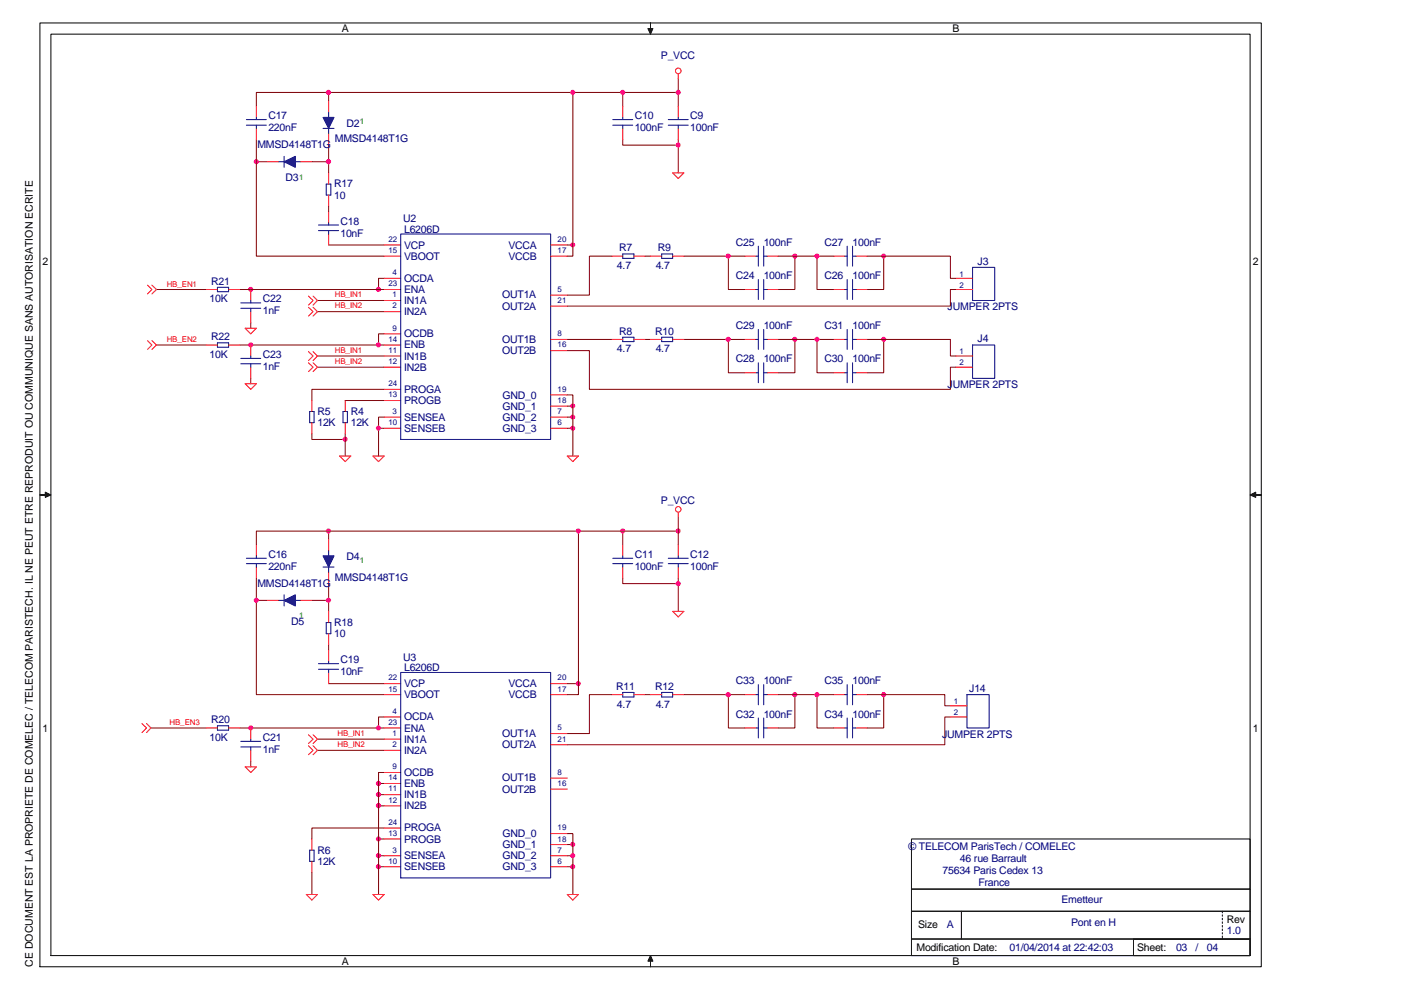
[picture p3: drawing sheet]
<svg xmlns="http://www.w3.org/2000/svg" width="297mm" height="210mm" viewBox="0 0 297 210" stroke-linecap="round" stroke-linejoin="round" font-family="sans-serif">
<path d="M132 29.6v1.2h11.8M143.8 29.6v7.1M67.3 75.5h14.1M67.3 77.9h14.1M67.3 63.7h14.1M67.3 66.1h14.1" fill="none" stroke="#800000" stroke-width=".21"/>
<circle cx="143.8" cy="30.8" r=".44" fill="#f0f"/>
<circle cx="143.8" cy="30.8" r=".44" fill="none" stroke="#f0f" stroke-width=".21"/>
<path d="M81.4 70.8h-1.1v2.4" fill="none" stroke="#800000" stroke-width=".21"/>
<circle cx="80.2" cy="73.1" r=".45" fill="#f0f"/>
<circle cx="80.2" cy="73.1" r=".45" fill="none" stroke="#f0f" stroke-width=".21"/>
<path d="M80.3 90.8h1.1M81.4 82.5h-15.3v2.4M81.4 88.4h-1.1v8.3" fill="none" stroke="#800000" stroke-width=".21"/>
<circle cx="80.2" cy="90.8" r=".45" fill="#f0f"/>
<circle cx="80.2" cy="90.8" r=".45" fill="none" stroke="#f0f" stroke-width=".21"/>
<path d="M136.7 54.3h1.2M136.7 72h1.2M66.1 92v1.2h7.1" fill="none" stroke="#800000" stroke-width=".21"/>
<circle cx="73.2" cy="93.1" r=".46" fill="#f0f"/>
<circle cx="73.2" cy="93.1" r=".46" fill="none" stroke="#f0f" stroke-width=".21"/>
<path d="M143.8 16.6v5.9M120.3 51.9h1.2M120.3 72h9.4M73.2 92v4.7M73.2 84.9h8.2" fill="none" stroke="#800000" stroke-width=".21"/>
<circle cx="121.4" cy="51.9" r=".45" fill="#f0f"/>
<circle cx="121.4" cy="51.9" r=".45" fill="none" stroke="#f0f" stroke-width=".21"/>
<path d="M143.8 19.6h-89.4v2.9" fill="none" stroke="#800000" stroke-width=".21"/>
<circle cx="143.8" cy="19.6" r=".44" fill="#f0f"/>
<circle cx="143.8" cy="19.6" r=".44" fill="none" stroke="#f0f" stroke-width=".21"/>
<path d="M132 19.6v2.9" fill="none" stroke="#800000" stroke-width=".21"/>
<circle cx="132" cy="19.6" r=".44" fill="#f0f"/>
<circle cx="132" cy="19.6" r=".44" fill="none" stroke="#f0f" stroke-width=".21"/>
<path d="M121.5 19.6v34.7h-1.2" fill="none" stroke="#800000" stroke-width=".21"/>
<circle cx="121.4" cy="19.6" r=".45" fill="#f0f"/>
<circle cx="121.4" cy="19.6" r=".45" fill="none" stroke="#f0f" stroke-width=".21"/>
<path d="M69.7 19.6v1.7M129.7 54.3h-4.7v8.3h-4.7" fill="none" stroke="#800000" stroke-width=".21"/>
<circle cx="69.6" cy="19.6" r=".46" fill="#f0f"/>
<circle cx="69.6" cy="19.6" r=".46" fill="none" stroke="#f0f" stroke-width=".21"/>
<path d="M54.4 34.3h2.3" fill="none" stroke="#800000" stroke-width=".21"/>
<circle cx="54.3" cy="34.3" r=".44" fill="#f0f"/>
<circle cx="54.3" cy="34.3" r=".44" fill="none" stroke="#f0f" stroke-width=".21"/>
<path d="M66.1 34.3h3.6M69.7 30.8v5.9" fill="none" stroke="#800000" stroke-width=".21"/>
<circle cx="69.6" cy="34.3" r=".46" fill="#f0f"/>
<circle cx="69.6" cy="34.3" r=".46" fill="none" stroke="#f0f" stroke-width=".21"/>
<path d="M81.4 59h-1.1v2.4M33.2 61.4h10.6M33.2 73.2h10.6" fill="none" stroke="#800000" stroke-width=".21"/>
<circle cx="80.2" cy="61.4" r=".45" fill="#f0f"/>
<circle cx="80.2" cy="61.4" r=".45" fill="none" stroke="#f0f" stroke-width=".21"/>
<path d="M120.3 86.1h1.2" fill="none" stroke="#800000" stroke-width=".21"/>
<circle cx="121.4" cy="86.1" r=".45" fill="#f0f"/>
<circle cx="121.4" cy="86.1" r=".45" fill="none" stroke="#f0f" stroke-width=".21"/>
<path d="M120.3 88.4h1.2" fill="none" stroke="#800000" stroke-width=".21"/>
<circle cx="121.4" cy="88.4" r=".45" fill="#f0f"/>
<circle cx="121.4" cy="88.4" r=".45" fill="none" stroke="#f0f" stroke-width=".21"/>
<path d="M120.3 90.8h1.2" fill="none" stroke="#800000" stroke-width=".21"/>
<circle cx="121.4" cy="90.8" r=".44" fill="#f0f"/>
<circle cx="121.4" cy="90.8" r=".44" fill="none" stroke="#f0f" stroke-width=".21"/>
<path d="M120.3 83.7h1.2v13M67.3 156.7h14.1M67.3 159.1h14.1M81.4 175.6h-15.3v2.3M80.3 181.4h1.1" fill="none" stroke="#800000" stroke-width=".21"/>
<circle cx="80.2" cy="181.4" r=".45" fill="#f0f"/>
<circle cx="80.2" cy="181.4" r=".45" fill="none" stroke="#f0f" stroke-width=".21"/>
<path d="M54.4 122.6v24.7h27M54.4 127.3h2.3M69.7 144.9h11.7" fill="none" stroke="#800000" stroke-width=".21"/>
<circle cx="54.3" cy="127.3" r=".44" fill="#f0f"/>
<circle cx="54.3" cy="127.3" r=".44" fill="none" stroke="#f0f" stroke-width=".21"/>
<path d="M66.1 127.3h3.6M69.7 123.7v5.9M69.7 136.7v1.2M129.7 147.3h-4.7v8.2h-4.7" fill="none" stroke="#800000" stroke-width=".21"/>
<circle cx="69.6" cy="127.3" r=".46" fill="#f0f"/>
<circle cx="69.6" cy="127.3" r=".46" fill="none" stroke="#f0f" stroke-width=".21"/>
<path d="M32 154.3h11.8M53.2 154.3h.1" fill="none" stroke="#800000" stroke-width=".21"/>
<circle cx="53.1" cy="154.3" r=".44" fill="#f0f"/>
<circle cx="53.1" cy="154.3" r=".44" fill="none" stroke="#f0f" stroke-width=".21"/>
<path d="M81.4 152h-1.1v2.3" fill="none" stroke="#800000" stroke-width=".21"/>
<circle cx="80.2" cy="154.3" r=".45" fill="#f0f"/>
<circle cx="80.2" cy="154.3" r=".45" fill="none" stroke="#f0f" stroke-width=".21"/>
<path d="M50.8 154.3h30.6M53.2 161.4v1.2M120.3 179.1h1.2" fill="none" stroke="#800000" stroke-width=".21"/>
<circle cx="121.4" cy="179" r=".44" fill="#f0f"/>
<circle cx="121.4" cy="179" r=".44" fill="none" stroke="#f0f" stroke-width=".21"/>
<path d="M120.3 183.8h1.2" fill="none" stroke="#800000" stroke-width=".21"/>
<circle cx="121.4" cy="183.8" r=".45" fill="#f0f"/>
<circle cx="121.4" cy="183.8" r=".45" fill="none" stroke="#f0f" stroke-width=".21"/>
<path d="M120.3 176.7h1.2v13M120.3 181.4h1.2" fill="none" stroke="#800000" stroke-width=".21"/>
<circle cx="121.4" cy="181.4" r=".45" fill="#f0f"/>
<circle cx="121.4" cy="181.4" r=".45" fill="none" stroke="#f0f" stroke-width=".21"/>
<path d="M66.1 185v4.7M80.3 183.8h1.1" fill="none" stroke="#800000" stroke-width=".21"/>
<circle cx="80.2" cy="183.8" r=".45" fill="#f0f"/>
<circle cx="80.2" cy="183.8" r=".45" fill="none" stroke="#f0f" stroke-width=".21"/>
<path d="M53.2 61.4h.1" fill="none" stroke="#800000" stroke-width=".21"/>
<circle cx="53.1" cy="61.4" r=".44" fill="#f0f"/>
<circle cx="53.1" cy="61.4" r=".44" fill="none" stroke="#f0f" stroke-width=".21"/>
<path d="M50.8 61.4h30.6M53.2 73.2h.1M53.2 68.5v1.1" fill="none" stroke="#800000" stroke-width=".21"/>
<circle cx="53.1" cy="73.1" r=".44" fill="#f0f"/>
<circle cx="53.1" cy="73.1" r=".44" fill="none" stroke="#f0f" stroke-width=".21"/>
<path d="M50.8 73.2h30.6M53.2 80.2v1.2M80.3 170.9h1.1" fill="none" stroke="#800000" stroke-width=".21"/>
<circle cx="80.2" cy="170.8" r=".46" fill="#f0f"/>
<circle cx="80.2" cy="170.8" r=".46" fill="none" stroke="#f0f" stroke-width=".21"/>
<path d="M80.3 168.5h1.1" fill="none" stroke="#800000" stroke-width=".21"/>
<circle cx="80.2" cy="168.5" r=".45" fill="#f0f"/>
<circle cx="80.2" cy="168.5" r=".45" fill="none" stroke="#f0f" stroke-width=".21"/>
<path d="M80.3 166.1h1.1" fill="none" stroke="#800000" stroke-width=".21"/>
<circle cx="80.2" cy="166.1" r=".45" fill="#f0f"/>
<circle cx="80.2" cy="166.1" r=".45" fill="none" stroke="#f0f" stroke-width=".21"/>
<path d="M80.3 177.9h1.1" fill="none" stroke="#800000" stroke-width=".21"/>
<circle cx="80.2" cy="177.9" r=".45" fill="#f0f"/>
<circle cx="80.2" cy="177.9" r=".45" fill="none" stroke="#f0f" stroke-width=".21"/>
<path d="M145 54.3h12.9M154.4 54.3v7.1h3.5" fill="none" stroke="#800000" stroke-width=".21"/>
<circle cx="154.4" cy="54.3" r=".45" fill="#f0f"/>
<circle cx="154.4" cy="54.3" r=".45" fill="none" stroke="#f0f" stroke-width=".21"/>
<path d="M168.5 54.3v7.1h-3.5" fill="none" stroke="#800000" stroke-width=".21"/>
<circle cx="168.5" cy="54.3" r=".44" fill="#f0f"/>
<circle cx="168.5" cy="54.3" r=".44" fill="none" stroke="#f0f" stroke-width=".21"/>
<path d="M165 54.3h11.8M173.2 54.3v7.1h3.6" fill="none" stroke="#800000" stroke-width=".21"/>
<circle cx="173.2" cy="54.3" r=".44" fill="#f0f"/>
<circle cx="173.2" cy="54.3" r=".44" fill="none" stroke="#f0f" stroke-width=".21"/>
<path d="M145 72h12.9M154.4 72v7h3.5" fill="none" stroke="#800000" stroke-width=".21"/>
<circle cx="154.4" cy="71.9" r=".45" fill="#f0f"/>
<circle cx="154.4" cy="71.9" r=".45" fill="none" stroke="#f0f" stroke-width=".21"/>
<path d="M168.5 72v7h-3.5" fill="none" stroke="#800000" stroke-width=".21"/>
<circle cx="168.5" cy="71.9" r=".44" fill="#f0f"/>
<circle cx="168.5" cy="71.9" r=".44" fill="none" stroke="#f0f" stroke-width=".21"/>
<path d="M165 72h11.8M173.2 72v7h3.6" fill="none" stroke="#800000" stroke-width=".21"/>
<circle cx="173.2" cy="71.9" r=".44" fill="#f0f"/>
<circle cx="173.2" cy="71.9" r=".44" fill="none" stroke="#f0f" stroke-width=".21"/>
<path d="M187.4 72v7h-3.5" fill="none" stroke="#800000" stroke-width=".21"/>
<circle cx="187.3" cy="71.9" r=".44" fill="#f0f"/>
<circle cx="187.3" cy="71.9" r=".44" fill="none" stroke="#f0f" stroke-width=".21"/>
<path d="M136.7 147.3h1.2M145 147.3h12.9M154.4 147.3v7h3.5" fill="none" stroke="#800000" stroke-width=".21"/>
<circle cx="154.4" cy="147.3" r=".46" fill="#f0f"/>
<circle cx="154.4" cy="147.3" r=".46" fill="none" stroke="#f0f" stroke-width=".21"/>
<path d="M168.5 147.3v7h-3.5" fill="none" stroke="#800000" stroke-width=".21"/>
<circle cx="168.5" cy="147.3" r=".45" fill="#f0f"/>
<circle cx="168.5" cy="147.3" r=".45" fill="none" stroke="#f0f" stroke-width=".21"/>
<path d="M165 147.3h11.8M173.2 147.3v7h3.6" fill="none" stroke="#800000" stroke-width=".21"/>
<circle cx="173.2" cy="147.3" r=".45" fill="#f0f"/>
<circle cx="173.2" cy="147.3" r=".45" fill="none" stroke="#f0f" stroke-width=".21"/>
<path d="M187.4 147.3v7h-3.5" fill="none" stroke="#800000" stroke-width=".21"/>
<circle cx="187.3" cy="147.3" r=".45" fill="#f0f"/>
<circle cx="187.3" cy="147.3" r=".45" fill="none" stroke="#f0f" stroke-width=".21"/>
<path d="M120.3 144.9h2.3" fill="none" stroke="#800000" stroke-width=".21"/>
<circle cx="122.6" cy="144.9" r=".45" fill="#f0f"/>
<circle cx="122.6" cy="144.9" r=".45" fill="none" stroke="#f0f" stroke-width=".21"/>
<path d="M69.7 112.6v1.7" fill="none" stroke="#800000" stroke-width=".21"/>
<circle cx="69.6" cy="112.6" r=".46" fill="#f0f"/>
<circle cx="69.6" cy="112.6" r=".46" fill="none" stroke="#f0f" stroke-width=".21"/>
<path d="M132 112.6v2.9" fill="none" stroke="#800000" stroke-width=".21"/>
<circle cx="132" cy="112.6" r=".44" fill="#f0f"/>
<circle cx="132" cy="112.6" r=".44" fill="none" stroke="#f0f" stroke-width=".21"/>
<path d="M143.8 112.6h-89.4v2.9" fill="none" stroke="#800000" stroke-width=".21"/>
<circle cx="143.8" cy="112.6" r=".44" fill="#f0f"/>
<circle cx="143.8" cy="112.6" r=".44" fill="none" stroke="#f0f" stroke-width=".21"/>
<path d="M143.8 109.6v5.9M132 122.6v1.1h11.8M143.8 122.6v7" fill="none" stroke="#800000" stroke-width=".21"/>
<circle cx="143.8" cy="123.7" r=".44" fill="#f0f"/>
<circle cx="143.8" cy="123.7" r=".44" fill="none" stroke="#f0f" stroke-width=".21"/>
<path d="M54.4 29.6v24.7h27M69.7 43.7v1.2M69.7 51.9h11.7M187.4 54.3v7.1h-3.5" fill="none" stroke="#800000" stroke-width=".21"/>
<circle cx="187.3" cy="54.3" r=".44" fill="#f0f"/>
<circle cx="187.3" cy="54.3" r=".44" fill="none" stroke="#f0f" stroke-width=".21"/>
<path d="M122.6 112.6v34.7h-2.3" fill="none" stroke="#800000" stroke-width=".21"/>
<circle cx="122.6" cy="112.6" r=".45" fill="#f0f"/>
<circle cx="122.6" cy="112.6" r=".45" fill="none" stroke="#f0f" stroke-width=".21"/>
<path d="M183.9 54.3h17.6v4.7h1.2M120.3 74.3h4.7v8.2h76.5v-4.6h1.2M183.9 72h17.6v3.5h1.2M202.7 61.4h-1.2v3.5h-81.2M183.9 147.3h16.4v2.3h1.2M201.5 152h-1.2v5.9h-80M81.4 163.8h-1.1v25.9" fill="none" stroke="#800000" stroke-width=".21"/>
<g fill="#000">
<path d="M137.9 4.9v1.2h.5l-.5 1.1-.5-1.1h.5z" fill-rule="evenodd"/>
<path d="M8.5 104.9h1.1v-.5l1.2 .5-1.2 .6v-.6z" fill-rule="evenodd"/>
<path d="M265 104.9l1.2-.5v.5h1.2h-1.2v.6z" fill-rule="evenodd"/>
<path d="M137.9 202.6l.5 1.2h-.5v1.2v-1.2h-.5z" fill-rule="evenodd"/>
</g>
<g fill="none" stroke="#000" stroke-width=".21">
<path d="M8.5 4.9h258.9v200.1h-258.9zM10.8 7.2h254.2v195.4h-254.2zM137.9 4.9v1.2h.5l-.5 1.1-.5-1.1h.5zM8.5 104.9h1.1v-.5l1.2 .5-1.2 .6v-.6zM265 104.9l1.2-.5v.5h1.2h-1.2v.6zM193.2 177.9h71.8v10.6h-71.8zM193.2 199.1h71.8v3.5h-71.8zM193.2 188.5h71.8v4.7h-71.8zM193.2 193.2h71.8v5.9h-71.8zM203.8 193.2v5.9M240.3 199.1h24.7v3.5h-24.7zM259.2 193.2v.3"/>
<path d="M259.2 194v.3M259.2 194.7v.3M259.2 195.5v.3M259.2 196.2v.4M259.2 197v.3M259.2 197.7v.3M259.2 198.5v.3M137.9 202.6l.5 1.2h-.5v1.2v-1.2h-.5z"/>
</g>
<g fill="none" stroke="#f00" stroke-width=".21">
<path d="M143.8 15.7v.9M69.7 21.3v2.4M69.7 28.4v2.4M69.7 36.7v2.3M142.6 36.7h2.4l-1.2 1.1zM69.7 41.4v2.3M81.4 51.9h3.6M81.4 54.3h3.6M81.4 59h3.6M116.8 51.9h3.5M116.8 54.3h3.5M129.7 54.3h2.3"/>
<path d="M134.4 54.3h2.3M137.9 54.3h2.4M142.6 54.3h2.4M31.3 72.2l.9 1-.9 .9M31.3 60.5l.9 .9-.9 .9M32.2 72.2l1 1-1 .9M32.2 60.5l1 .9-1 .9M65.4 74.5l1 1-1 1M65.4 76.9l1 1-1 .9M65.4 62.8l1 .9-1 1M65.4 65.2l1 .9-1 .9M66.4 74.5l.9 1-.9 1"/>
<path d="M66.4 76.9l.9 1-.9 .9M66.4 62.8l.9 .9-.9 1M66.4 65.2l.9 .9-.9 .9M81.4 61.4h3.6M81.4 63.7h3.6M81.4 66.1h3.6M81.4 70.8h3.6M81.4 73.2h3.6M81.4 75.5h3.6M81.4 77.9h3.6M116.8 72h3.5M116.8 74.3h3.5"/>
<path d="M116.8 62.6h3.5M116.8 64.9h3.5M129.7 72h2.3M134.4 72h2.3M137.9 72h2.4M142.6 72h2.4M66.1 84.9v2.3M66.1 89.6v2.4M72 96.7h2.4l-1.2 1.2zM73.2 84.9v2.3M73.2 89.6v2.4M79.1 96.7h2.3l-1.1 1.2z"/>
<path d="M81.4 82.5h3.6M81.4 84.9h3.6M81.4 88.4h3.6M81.4 90.8h3.6M116.8 88.4h3.5M116.8 90.8h3.5M116.8 83.7h3.5M116.8 86.1h3.5M120.3 96.7h2.3l-1.1 1.2z"/>
<circle cx="143.8" cy="15" r=".6"/>
</g>
<path d="M69.2 39h.9v2.4h-.9zM69.7 27h.1M69.7 23.7v1.2M69.7 27.2v1.2M85 49.6h31.8v43.6h-31.8zM132 53.8h2.4v1h-2.4zM140.3 53.8h2.3v1h-2.3zM132 71.5h2.4v.9h-2.4zM140.3 71.5h2.3v.9h-2.3zM65.7 87.2h.9v2.4h-.9zM72.7 87.2h1v2.4h-1z" fill="none" stroke="#000080" stroke-width=".21"/>
<path d="M68.5 24.9h2.3l-1.1 2.3z" fill="#000080"/>
<path d="M59.1 34.3h1.1M60.5 34.3h.1M62.6 34.3h1.2M68.5 24.9h2.3l-1.1 2.3zM68.5 27.2h2.3" fill="none" stroke="#000080" stroke-width=".21"/>
<path d="M56.7 34.3h2.4M63.8 34.3h2.3" fill="none" stroke="#f00" stroke-width=".21"/>
<path d="M60.2 34.3l2.4-1.2v2.4z" fill="#000080"/>
<path d="M60.2 34.3l2.4-1.2v2.4zM60.2 33.1v2.4M69.7 120h.1M69.7 116.7v1.2M69.2 132h.9v2.4h-.9zM69.7 120.2v1.2M85 142.6h31.8v43.5h-31.8zM65.7 180.3h.9v2.3h-.9z" fill="none" stroke="#000080" stroke-width=".21"/>
<g fill="none" stroke="#f00" stroke-width=".21">
<path d="M69.7 114.3v2.4M143.8 108.6v1M69.7 121.4v2.3M69.7 129.6v2.4M69.7 134.4v2.3M142.6 129.6h2.4l-1.2 1.2zM30.1 153.4l1 .9-1 1M31.1 153.4l.9 .9-.9 1M65.4 155.8l1 .9-1 .9M65.4 158.1l1 1-1 .9M66.4 155.8l.9 .9-.9 .9M66.4 158.1l.9 1-.9 .9"/>
<path d="M81.4 144.9h3.6M81.4 147.3h3.6M81.4 152h3.6M81.4 154.3h3.6M81.4 156.7h3.6M81.4 159.1h3.6M116.8 144.9h3.5M116.8 147.3h3.5M116.8 155.5h3.5M116.8 157.9h3.5M66.1 177.9v2.4M81.4 163.8h3.6"/>
<path d="M81.4 166.1h3.6M81.4 168.5h3.6M81.4 170.9h3.6M81.4 175.6h3.6M81.4 177.9h3.6M116.8 176.7h3.5M116.8 179.1h3.5M116.8 165h3.5M116.8 167.3h3.5M64.9 189.7h2.4l-1.2 1.1zM66.1 182.6v2.4M79.1 189.7h2.3l-1.1 1.1z"/>
<path d="M81.4 181.4h3.6M81.4 183.8h3.6M116.8 181.4h3.5M116.8 183.8h3.5M120.3 189.7h2.3l-1.1 1.1z"/>
<circle cx="143.8" cy="108" r=".59"/>
</g>
<path d="M68.5 117.9h2.3l-1.1 2.3z" fill="#000080"/>
<path d="M68.5 117.9h2.3l-1.1 2.3zM59.1 127.3h1.1M60.5 127.3h.1M62.6 127.3h1.2M68.5 120.2h2.3" fill="none" stroke="#000080" stroke-width=".21"/>
<path d="M56.7 127.3h2.4M63.8 127.3h2.3" fill="none" stroke="#f00" stroke-width=".21"/>
<path d="M60.2 127.3l2.4-1.2v2.4z" fill="#000080"/>
<g fill="none" stroke="#000080" stroke-width=".21">
<path d="M52.2 25.4h4.3M52.2 26.5h4.3M54.4 24.9v.5M54.4 26.5v.7M129.9 25.4h4.3M129.9 26.5h4.3M132 24.9v.5M132 26.5v.7M141.7 25.4h4.2M141.7 26.5h4.2M143.8 24.9v.5M143.8 26.5v.7"/>
<path d="M67.5 47.7h4.3M67.5 48.9h4.3M69.7 47.2v.5M69.7 48.9v.7M160.3 54.3h.5M160.8 52.2v4.2M160.8 59.3v4.2M161.9 52.2v4.2M161.9 59.3v4.2M161.9 54.3h.7M179.1 54.3h.5M179.6 52.2v4.2"/>
<path d="M179.6 59.3v4.2M180.8 54.3h.7M180.8 52.2v4.2M180.8 59.3v4.2M206.2 56.7h4.7v7h-4.7zM46.1 60.9h2.4v.9h-2.4zM46.1 72.7h2.4v.9h-2.4zM51.1 64.2h4.2M51.1 65.4h4.2M51.1 76h4.2M51.1 77.1h4.2M53.2 63.7v.5"/>
<path d="M53.2 65.4v.7M53.2 75.5v.5M53.2 77.1v.8M160.3 61.4h.5M160.3 79h.5M160.3 72h.5M160.8 69.8v4.3M160.8 76.9v4.3M161.9 69.8v4.3M161.9 76.9v4.3M161.9 61.4h.7M161.9 79h.7"/>
<path d="M161.9 72h.7M179.1 61.4h.5M179.1 79h.5M179.1 72h.5M179.6 69.8v4.3M179.6 76.9v4.3M180.8 61.4h.7M180.8 69.8v4.3M180.8 76.9v4.3M180.8 79h.7M180.8 72h.7M206.2 73.2h4.7v7h-4.7z"/>
<path d="M52.2 118.4h4.3M52.2 119.5h4.3M54.4 117.9v.5M54.4 119.5v.7M129.9 118.4h4.3M129.9 119.5h4.3M132 117.9v.5M132 119.5v.7M141.7 118.4h4.2M141.7 119.5h4.2M143.8 117.9v.5M143.8 119.5v.7"/>
<path d="M60.2 127.3l2.4-1.2v2.4zM60.2 126.1v2.4M46.1 153.9h2.4v.9h-2.4zM51.1 157.2h4.2M51.1 158.4h4.2M53.2 156.7v.5M53.2 158.4v.7M67.5 140.7h4.3M67.5 141.9h4.3M69.7 140.3v.4M69.7 141.9v.7M132 146.8h2.4v1h-2.4z"/>
<path d="M140.3 146.8h2.3v1h-2.3zM160.3 154.3h.5M160.3 147.3h.5M160.8 145.2v4.2M160.8 152.2v4.3M161.9 145.2v4.2M161.9 152.2v4.3M161.9 154.3h.7M161.9 147.3h.7M179.1 154.3h.5M179.1 147.3h.5M179.6 145.2v4.2"/>
<path d="M179.6 152.2v4.3M180.8 145.2v4.2M180.8 152.2v4.3M180.8 154.3h.7M180.8 147.3h.7M205 147.3h4.7v7h-4.7z"/>
</g>
<g fill="none" stroke="#f00" stroke-width=".21">
<path d="M54.4 22.5v2.4M54.4 27.2v2.4M132 22.5v2.4M132 27.2v2.4M143.8 22.5v2.4M143.8 27.2v2.4M69.7 44.9v2.3M69.7 49.6v2.3M157.9 54.3h2.4M162.6 54.3h2.4M176.8 54.3h2.3M181.5 54.3h2.4"/>
<path d="M202.7 59h3.5M43.8 61.4h2.3M43.8 73.2h2.3M48.5 61.4h2.3M48.5 73.2h2.3M52 69.6h2.4l-1.2 1.2zM53.2 61.4v2.3M53.2 66.1v2.4M53.2 73.2v2.3M53.2 77.9v2.3M157.9 61.4h2.4M157.9 79h2.4"/>
<path d="M157.9 72h2.4M162.6 61.4h2.4M162.6 79h2.4M162.6 72h2.4M176.8 61.4h2.3M176.8 79h2.3M176.8 72h2.3M181.5 61.4h2.4M181.5 79h2.4M181.5 72h2.4M202.7 61.4h3.5M202.7 75.5h3.5"/>
<path d="M202.7 77.9h3.5M52 81.4h2.4l-1.2 1.1zM54.4 115.5v2.4M132 115.5v2.4M143.8 115.5v2.4M54.4 120.2v2.4M69.7 137.9v2.4M132 120.2v2.4M143.8 120.2v2.4M43.8 154.3h2.3M48.5 154.3h2.3M53.2 154.3v2.4"/>
<path d="M53.2 159.1v2.3M69.7 142.6v2.3M129.7 147.3h2.3M134.4 147.3h2.3M137.9 147.3h2.4M142.6 147.3h2.4M157.9 154.3h2.4M157.9 147.3h2.4M162.6 154.3h2.4M162.6 147.3h2.4M176.8 154.3h2.3M176.8 147.3h2.3"/>
<path d="M181.5 154.3h2.4M181.5 147.3h2.4M201.5 149.6h3.5M201.5 152h3.5M52 162.6h2.4l-1.2 1.2z"/>
</g>
<g font-size="2.2">
<text x="72.5" y="6.8">A</text>
<text x="201.9" y="6.8">B</text>
<text x="9" y="56.2">2</text>
<text x="265.6" y="56.2">2</text>
<text x="9" y="155.1">1</text>
<text x="265.6" y="155.1">1</text>
<text x="194.6" y="196.7">Size</text>
<text x="260.1" y="195.7">Rev</text>
<text x="194.3" y="201.7">Modification Date:</text>
<text x="241.1" y="201.6">Sheet:</text>
<text x="6.9" y="205" transform="rotate(-90 6.9 205)">CE DOCUMENT EST LA PROPRIETE DE COMELEC / TELECOM PARISTECH. IL NE PEUT ETRE REPRODUIT OU COMMUNIQUE SANS AUTORISATION ECRITE</text>
<text x="72.5" y="204.6">A</text>
<text x="201.9" y="204.6">B</text>
</g>
<g font-size="2.2" fill="#000080">
<text x="140.1" y="12.6">P_VCC</text>
<text x="56.9" y="27.9">220nF</text>
<text x="56.9" y="25.2">C17</text>
<text x="73.4" y="26.9">D2</text>
<text x="134.6" y="25.2">C10</text>
<text x="134.6" y="27.9">100nF</text>
<text x="146.3" y="25.2">C9</text>
<text x="146.3" y="27.9">100nF</text>
<text x="54.6" y="31.4">MMSD4148T1G</text>
<text x="71" y="30.1">MMSD4148T1G</text>
<text x="60.5" y="38.4">D3</text>
<text x="70.9" y="39.8">R17</text>
<text x="70.9" y="42.1">10</text>
<text x="72.2" y="47.6">C18</text>
<text x="85.5" y="47.2">U2</text>
<text x="72.2" y="50.2">10nF</text>
<text x="85.7" y="49.3">L6206D</text>
<text x="85.7" y="52.7">VCP</text>
<text x="107.8" y="52.7">VCCA</text>
<text x="131.3" y="53.3">R7</text>
<text x="139.5" y="53.3">R9</text>
<text x="156" y="52.1">C25</text>
<text x="161.9" y="52.1">100nF</text>
<text x="174.8" y="52.1">C27</text>
<text x="180.8" y="52.1">100nF</text>
<text x="85.7" y="55">VBOOT</text>
<text x="85.7" y="59.8">OCDA</text>
<text x="107.8" y="55">VCCB</text>
<text x="130.8" y="57">4.7</text>
<text x="139" y="57">4.7</text>
<text x="156" y="59.1">C24</text>
<text x="161.9" y="59.1">100nF</text>
<text x="174.8" y="59.1">C26</text>
<text x="180.8" y="59.1">100nF</text>
<text x="207.3" y="56.1">J3</text>
<text x="44.4" y="64.1">10K</text>
<text x="44.7" y="60.4">R21</text>
<text x="55.7" y="64.1">C22</text>
<text x="85.7" y="62.1">ENA</text>
<text x="85.7" y="64.5">IN1A</text>
<text x="106.5" y="63.3">OUT1A</text>
<text x="106.5" y="65.7">OUT2A</text>
<text x="200.9" y="65.7">JUMPER 2PTS</text>
<text x="55.7" y="66.7">1nF</text>
<text x="85.7" y="66.8">IN2A</text>
<text x="85.7" y="71.5">OCDB</text>
<text x="131.3" y="71">R8</text>
<text x="138.9" y="71">R10</text>
<text x="156" y="69.7">C29</text>
<text x="161.9" y="69.7">100nF</text>
<text x="174.8" y="69.7">C31</text>
<text x="180.8" y="69.7">100nF</text>
<text x="44.4" y="75.9">10K</text>
<text x="44.7" y="72.1">R22</text>
<text x="55.7" y="75.9">C23</text>
<text x="85.7" y="76.2">IN1B</text>
<text x="85.7" y="73.9">ENB</text>
<text x="106.5" y="72.7">OUT1B</text>
<text x="106.5" y="75.1">OUT2B</text>
<text x="130.8" y="74.7">4.7</text>
<text x="139" y="74.7">4.7</text>
<text x="156" y="76.8">C28</text>
<text x="161.9" y="76.8">100nF</text>
<text x="174.8" y="76.8">C30</text>
<text x="180.8" y="76.8">100nF</text>
<text x="207.3" y="72.6">J4</text>
<text x="55.7" y="78.4">1nF</text>
<text x="85.7" y="78.6">IN2B</text>
<text x="85.7" y="83.3">PROGA</text>
<text x="200.9" y="82.2">JUMPER 2PTS</text>
<text x="67.3" y="88">R5</text>
<text x="74.4" y="88">R4</text>
<text x="85.7" y="85.6">PROGB</text>
<text x="85.7" y="89.2">SENSEA</text>
<text x="106.5" y="89.2">GND_2</text>
<text x="106.5" y="86.8">GND_1</text>
<text x="106.5" y="84.5">GND_0</text>
<text x="67.3" y="90.4">12K</text>
<text x="74.4" y="90.4">12K</text>
<text x="85.7" y="91.5">SENSEB</text>
<text x="106.5" y="91.5">GND_3</text>
<text x="140.1" y="106.8">P_VCC</text>
<text x="56.9" y="118.2">C16</text>
<text x="73.4" y="118.7">D4</text>
<text x="134.6" y="118.2">C11</text>
<text x="146.3" y="118.2">C12</text>
<text x="54.6" y="124.4">MMSD4148T1G</text>
<text x="56.9" y="120.8">220nF</text>
<text x="71" y="123.1">MMSD4148T1G</text>
<text x="134.6" y="120.8">100nF</text>
<text x="146.3" y="120.8">100nF</text>
<text x="61.7" y="132.6">D5</text>
<text x="70.9" y="132.8">R18</text>
<text x="70.9" y="135.1">10</text>
<text x="72.2" y="143.2">10nF</text>
<text x="72.2" y="140.6">C19</text>
<text x="85.5" y="140.1">U3</text>
<text x="85.7" y="142.3">L6206D</text>
<text x="85.7" y="145.7">VCP</text>
<text x="85.7" y="148">VBOOT</text>
<text x="107.8" y="145.7">VCCA</text>
<text x="107.8" y="148">VCCB</text>
<text x="130.6" y="146.3">R11</text>
<text x="138.9" y="146.3">R12</text>
<text x="156" y="145.1">C33</text>
<text x="161.9" y="145.1">100nF</text>
<text x="174.8" y="145.1">C35</text>
<text x="180.8" y="145.1">100nF</text>
<text x="205.5" y="146.7">J14</text>
<text x="44.7" y="153.4">R20</text>
<text x="85.7" y="152.7">OCDA</text>
<text x="85.7" y="155.1">ENA</text>
<text x="130.8" y="150">4.7</text>
<text x="139" y="150">4.7</text>
<text x="156" y="152.1">C32</text>
<text x="161.9" y="152.1">100nF</text>
<text x="174.8" y="152.1">C34</text>
<text x="180.8" y="152.1">100nF</text>
<text x="44.4" y="157.1">10K</text>
<text x="55.7" y="157.1">C21</text>
<text x="55.7" y="159.7">1nF</text>
<text x="85.7" y="157.4">IN1A</text>
<text x="85.7" y="159.8">IN2A</text>
<text x="106.5" y="156.3">OUT1A</text>
<text x="106.5" y="158.6">OUT2A</text>
<text x="199.7" y="156.4">JUMPER 2PTS</text>
<text x="85.7" y="166.9">ENB</text>
<text x="85.7" y="164.5">OCDB</text>
<text x="106.5" y="165.7">OUT1B</text>
<text x="85.7" y="171.6">IN2B</text>
<text x="85.7" y="169.2">IN1B</text>
<text x="106.5" y="168.1">OUT2B</text>
<text x="85.7" y="178.6">PROGB</text>
<text x="85.7" y="176.3">PROGA</text>
<text x="106.5" y="179.8">GND_1</text>
<text x="106.5" y="177.5">GND_0</text>
<text x="67.3" y="181">R6</text>
<text x="67.3" y="183.3">12K</text>
<text x="85.7" y="182.2">SENSEA</text>
<text x="85.7" y="184.5">SENSEB</text>
<text x="106.5" y="184.5">GND_3</text>
<text x="106.5" y="182.2">GND_2</text>
<text x="192.6" y="180.3">© TELECOM ParisTech / COMELEC</text>
<text x="199.9" y="185.4">75634 Paris Cedex 13</text>
<text x="203.5" y="182.8">46 rue Barrault</text>
<text x="207.4" y="187.9">France</text>
<text x="225" y="191.6">Emetteur</text>
<text x="200.7" y="196.7">A</text>
<text x="227.1" y="196.4">Pont en H</text>
<text x="214" y="201.7">01/04/2014 at 22:42:03</text>
<text x="249.3" y="201.6">03</text>
<text x="253.5" y="201.6">/</text>
<text x="255.9" y="201.6">04</text>
<text x="260.1" y="198.1">1.0</text>
</g>
<g font-size="1.7" fill="#008000">
<text x="76.3" y="26.4">1</text>
<text x="63.4" y="38.1">1</text>
<text x="76.3" y="119.4">1</text>
<text x="63.4" y="131.1">1</text>
</g>
<g font-size="1.7" fill="#000080">
<text x="82.3" y="51.3">22</text>
<text x="82.3" y="53.6">15</text>
<text x="118.2" y="51.3">20</text>
<text x="118.2" y="53.6">17</text>
<text x="83.2" y="58.4">4</text>
<text x="203.5" y="58.6">1</text>
<text x="82.3" y="60.7">23</text>
<text x="83.2" y="65.4">2</text>
<text x="83.2" y="63.1">1</text>
<text x="118.2" y="64.3">21</text>
<text x="118.2" y="61.9">5</text>
<text x="203.5" y="61">2</text>
<text x="83.2" y="70.1">9</text>
<text x="118.2" y="71.3">8</text>
<text x="82.3" y="77.2">12</text>
<text x="82.3" y="74.8">11</text>
<text x="82.3" y="72.5">14</text>
<text x="118.2" y="73.7">16</text>
<text x="203.5" y="75.1">1</text>
<text x="203.5" y="77.4">2</text>
<text x="82.3" y="81.9">24</text>
<text x="118.2" y="83.1">19</text>
<text x="82.3" y="84.2">13</text>
<text x="83.2" y="87.8">3</text>
<text x="118.2" y="85.4">18</text>
<text x="118.2" y="87.8">7</text>
<text x="82.3" y="90.1">10</text>
<text x="118.2" y="90.1">6</text>
<text x="82.3" y="146.6">15</text>
<text x="82.3" y="144.3">22</text>
<text x="118.2" y="146.6">17</text>
<text x="118.2" y="144.3">20</text>
<text x="202.3" y="149.3">1</text>
<text x="82.3" y="153.7">23</text>
<text x="83.2" y="151.3">4</text>
<text x="118.2" y="154.9">5</text>
<text x="202.3" y="151.6">2</text>
<text x="83.2" y="156">1</text>
<text x="83.2" y="158.4">2</text>
<text x="118.2" y="157.2">21</text>
<text x="82.3" y="165.5">14</text>
<text x="82.3" y="167.8">11</text>
<text x="83.2" y="163.1">9</text>
<text x="118.2" y="164.3">8</text>
<text x="118.2" y="166.7">16</text>
<text x="82.3" y="170.2">12</text>
<text x="82.3" y="174.9">24</text>
<text x="82.3" y="177.2">13</text>
<text x="118.2" y="178.4">18</text>
<text x="118.2" y="176.1">19</text>
<text x="82.3" y="183.1">10</text>
<text x="83.2" y="180.8">3</text>
<text x="118.2" y="183.1">6</text>
<text x="118.2" y="180.8">7</text>
</g>
<g font-size="1.7" fill="#f00">
<text x="35.3" y="60.7">HB_EN1</text>
<text x="71" y="63.1">HB_IN1</text>
<text x="71" y="65.4">HB_IN2</text>
<text x="35.3" y="72.5">HB_EN2</text>
<text x="71" y="74.8">HB_IN1</text>
<text x="71" y="77.2">HB_IN2</text>
<text x="35.9" y="153.7">HB_EN3</text>
<text x="71.6" y="156">HB_IN1</text>
<text x="71.6" y="158.4">HB_IN2</text>
</g>
</svg>
